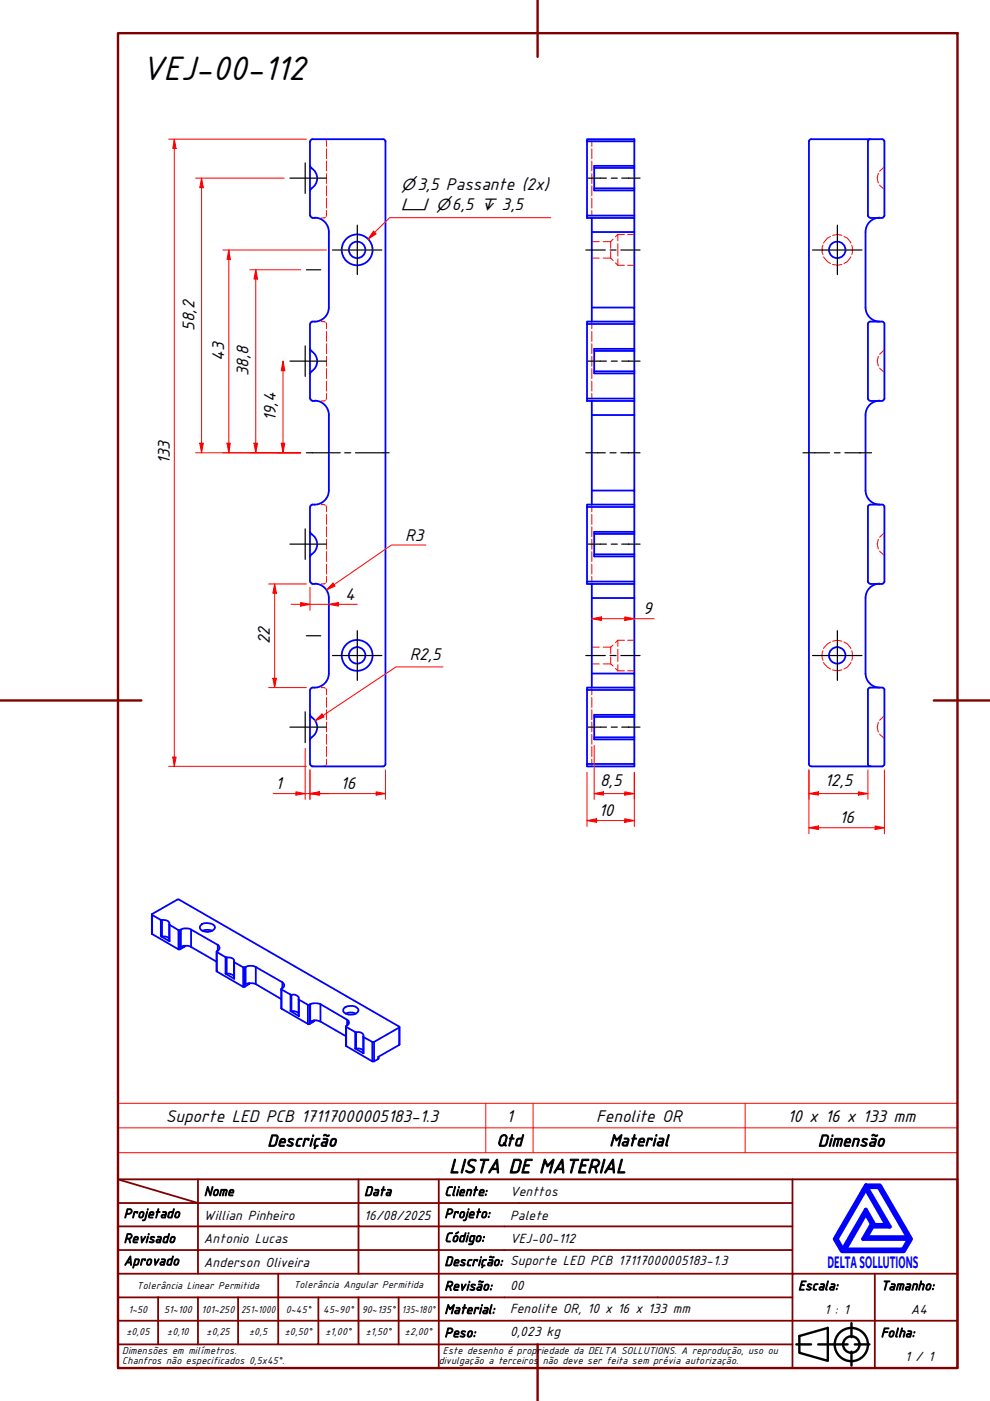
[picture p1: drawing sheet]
<svg xmlns="http://www.w3.org/2000/svg" width="210mm" height="297mm" viewBox="0 0 210 297" stroke-linecap="round" stroke-linejoin="round" font-family="sans-serif">
<!-- layer: Hidden (ABNT) -->
<g fill="none" stroke="#f00" stroke-width=".21">
<path d="M68.7 29.5l.3 .1M69.2 29.8v1.2M69.2 31.5v2.1M69.2 34.1v2.1M69.2 36.8v2.1M69.2 39.4v2.1M125.5 29.5v.1M125.5 29.8v1.2M125.5 31.5v2.1M125.5 34.1v2.1M125.5 36.8v2.1M125.5 39.4v2.1"/>
<path d="M186.2 36.8a2.16 2.16 0 0 0 0 2M186.5 39.2l.9 .9M187.4 35.5l-.9 .8M187.5 35.2v.2M66.7 46.2h.7M69 46.1l-.9 .1M69.2 44.6v1.3M69.2 42v2.1M125.5 42v2.1M125.5 44.6v1.2M125.5 46v.2M125.5 51.2h1.6"/>
<path d="M125.5 54.7h1.6M127.9 51.2h1.6M127.9 54.7h1.6M129.5 51.2v1.4M129.5 53.3v1.4M129.5 54.7l.5 .5M130 50.7l-.5 .5M130.5 55.7l.5 .5M131 49.7v1.3M131 51.7v2.6M131 54.9v1.3M131 49.7l-.5 .5"/>
<path d="M131 49.7h1.4M131 56.2h1.4M133.1 49.7h1.4M133.1 56.2h1.4M174.5 52l-.2 .4v1.2l.2 .4M174.6 54.5l.9 1 .6 .4M176.1 50.2l-.6 .3-.9 1M176.5 56.1l1 .1 1-.1M176.5 49.9l1-.2 1 .2M178.9 50.2l.7 .3 .8 1M180.4 54.5l-.8 1-.7 .4M180.6 52l.1 .4-.1 1.6"/>
<path d="M187.5 40.2v.2M66.7 68.2h.7M68.1 68.2l.9 .1M69.2 68.4v1.3M69.2 70.3v2.1M69.2 72.9v2.1M69.2 75.6v2M69.2 78.2v2M125.5 68.2v.2M125.5 68.5v1.2M125.5 70.3v2.1M125.5 72.9v2.1"/>
<path d="M125.5 75.6v2M125.5 78.2v2M186.2 75.6a2.16 2.16 0 0 0 0 2M186.5 78l.9 .9M187.4 74.3l-.9 .8M187.5 79v.2M187.5 74v.2M66.7 85h.7M69 84.9l-.9 .1M69.2 83.4v1.3M69.2 80.8v2.1M125.5 80.8v2.1"/>
<path d="M125.5 83.4v1.2M125.5 84.8v.2M66.7 107h.7M68.1 107l.9 .1M69.2 107.2v1.3M69.2 109.1v2.1M69.2 111.7v2.1M69.2 114.3v2.1M69.2 117v2M69.2 119.6v2.1M125.5 107v.2M125.5 107.3v1.2"/>
<path d="M125.5 109.1v2.1M125.5 111.7v2.1M125.5 114.3v2.1M125.5 117v2M125.5 119.6v2.1M186.2 114.3a2.16 2.16 0 0 0 0 2.1M186.5 116.8l.9 .9M187.4 113.1l-.9 .8M187.5 117.8v.2M187.5 112.8v.2M66.7 123.8h.7M69 123.7l-.9 .1"/>
<path d="M69.2 122.2v1.3M125.5 122.2v1.2M125.5 123.6v.2M125.5 137.2h1.6M127.9 137.2h1.6M129.5 137.2v1.4M129.5 139.3v1.5M130 136.8l-.5 .4M131 135.7v1.3M131 137.7v2.6M131 135.7l-.5 .6M131 135.7h1.4"/>
<path d="M133.1 135.7h1.4M174.5 138l-.2 .4v1.2l.2 .4M176.1 136.1l-.6 .4-.9 1M176.5 135.9l1-.2 1 .2M178.9 136.1l.7 .4 .8 1M180.6 138l.1 .4-.1 1.6M66.7 145.8h.7M68.1 145.8l.9 .1M69.2 146v1.3M69.2 147.9v2.1M69.2 150.5v2.1M69.2 153.1v2.1"/>
<path d="M69.2 155.7v2.1M69.2 158.3v2.1M125.5 145.8v.2M125.5 146.1v1.2M125.5 147.9v2.1M125.5 150.5v2.1M125.5 153.1v2.1M125.5 155.7v2.1M125.5 158.3v2.1M125.5 140.8h1.6M127.9 140.8h1.6M129.5 140.8l.5 .4"/>
<path d="M130.5 141.7l.5 .5M131 141v1.2M131 142.2h1.4M133.1 142.2h1.4M174.6 140.4l.9 1.1 .6 .3M176.5 142l1 .2 1-.2M180.4 140.4l-.8 1.1-.7 .3M186.2 153.1a2.16 2.16 0 0 0 0 2.1M186.5 155.6l.9 .8M187.4 151.9l-.9 .8M187.5 156.6v.2M187.5 151.6v.2"/>
<path d="M69 162.4l-.3 .1M69.2 161v1.2M125.5 161v1.2M125.5 162.3v.2"/>
</g>
<!-- layer: Visible (ABNT) -->
<g fill="none" stroke="#00f" stroke-width=".38">
<path d="M65.7 30v15.7M65.8 35.2l.2 .4M66 35.6a2.51 2.51 0 0 1 0 4.4M66 40l-.2 .4M66.2 29.5h15M66.3 29.5l-.4 .2-.1 .3M81.2 29.5l.3 .1 .2 .4M81.7 30v132l-.2 .4-.3 .1M124.5 30v16.2h10v3h-9v-3M124.5 30v-.5h10v5.7M124.5 30h10M126 39.9h8.5"/>
<path d="M126 35.6h8.5M134.5 35.6v-.4h-8.5v5.2h8.5v-.5M134.5 35.6v4.3M171.5 30v132l.1 .2 .4 .3h15M184 30v15.7l.3 .4 .2 .1M184.5 29.5l-.4 .2-.1 .3M187 29.5h-15l-.4 .2-.1 .3M187 29.5l.3 .1 .2 .4M187.5 30v15.7l-.2 .4-.3 .1M65.8 45.7l.2 .4 .3 .1M66.2 46.2h.5M66.7 46.2a3 3 0 0 1 3 3v16"/>
<path d="M124.5 45.7h10M125.5 49.2v19M134.5 40.4v5.8M134.5 49.2v16M184.5 46.2h2.5M186.5 46.2a3 3 0 0 0-3 3v16M65.7 68.7v15.8M65.8 74l.2 .4M66 74.4a2.51 2.51 0 0 1 0 4.4M66 78.8l-.2 .4M66.2 68.2h.5M66.3 68.2l-.4 .2-.1 .3"/>
<path d="M69.7 65.2a3 3 0 0 1-3 3M124.5 68.7v15.8M125.5 65.2h9v3M126 74.4h8.5M126 78.7h8.5M134.5 68.2h-10v.5h10M134.5 68.2v16.8M134.5 74h-8.5v5.2h8.5M183.5 65.2a3 3 0 0 0 3 3M184 68.7v15.8l.3 .4h.2M187 68.2h-2.5l-.4 .2-.1 .3M187 68.2l.5 .2v.3"/>
<path d="M187.5 68.7v15.8l-.2 .4h-.3M65.8 84.5l.2 .4h.3M66.2 85h.5M66.7 84.9a3 3 0 0 1 3 3.1v16M125.5 88v19M134.5 84.5h-10v.5h10v3h-9v-3M134.5 88v16M184.5 85h2.5M186.5 84.9a3 3 0 0 0-3 3.1v16M65.7 107.5v15.8M65.8 112.8l.2 .4M66 113.2a2.51 2.51 0 0 1 0 4.4"/>
<path d="M66 117.6l-.2 .4M66.2 107h.5M66.3 107l-.4 .2-.1 .3M69.7 104a3 3 0 0 1-3 3M124.5 107.5v16.3h10v3h-9v-3M124.5 107.5h10M125.5 104h9v3M126 117.5h8.5M126 113.2h8.5M134.5 107h-10v.5M134.5 107v16.8M134.5 112.8h-8.5v5.2h8.5"/>
<path d="M183.5 104a3 3 0 0 0 3 3M184 107.5v15.8l.3 .4h.2M187 107h-2.5l-.4 .2-.1 .3M187 107h.3l.2 .5M187.5 107.5v15.8l-.2 .4h-.3M65.8 123.3l.1 .2 .4 .2M66.2 123.8h.5M66.7 123.7a3 3 0 0 1 3 3.1v16M124.5 123.3h10M125.5 126.8v19M134.5 126.8v16M184.5 123.8h2.5"/>
<path d="M186.5 123.7a3 3 0 0 0-3 3.1v16M65.7 146.3v15.7M65.8 151.6l.2 .4M66 152a2.51 2.51 0 0 1 0 4.4M66 156.4l-.2 .4M66.2 145.8h.5M66.3 145.8l-.4 .2-.1 .3M69.7 142.8a3 3 0 0 1-3 3M124.5 146.3h10M125.5 142.8h9v3M126 156.3h8.5M126 152h8.5"/>
<path d="M134.5 145.8h-10v.5M134.5 145.8v16.7h-10v-16.2M134.5 151.6h-8.5v5.2h8.5M183.5 142.8a3 3 0 0 0 3 3M184 146.3v15.7l.3 .4 .2 .1M187 145.8h-2.5l-.4 .2-.1 .3M187 145.8h.3l.2 .5M187.5 146.3v15.7l-.2 .4-.3 .1M65.8 162l.1 .2 .4 .3M66.2 162.5h15M124.5 162h10M32.2 193.9l.1 4.1"/>
<path d="M32.3 194v-.2l5.3-3.1h.4l46.6 27v.2M32.3 194v4M32.3 194l1.8 1.1M32.3 198l5.5 3.3M34.1 195.1h.3M34.1 198.5l.3 .1M34.1 195.1v3.4M34.1 198.5l1.8 1.1M34.4 195.1a1.48 1.48 0 0 1 1.5 .6v.4M34.4 198.6a1.43 1.43 0 0 1 1.5 .5M34.4 195.1v3.5M35.9 196v3.6"/>
<path d="M35.9 196.1v3.5M35.9 196.1l1.9 1.1M37.8 197.2h.4M37.8 197.2v4.1M38.2 197.2v4.1M38.4 197.1v3.7a2.31 2.31 0 0 1 2.1 0M38.4 197.1a2.31 2.31 0 0 1 2.1 0M38.4 197.1l-.2 .1M40.5 197.1v3.7M40.5 197.1l5.7 3.2M42.5 196.3a2.14 2.14 0 0 1 3 .1 .93 .93 0 0 1-.9 1.1 1.66 1.66 0 0 1-2.2-.9zM42.9 197.3l.9-.1 1.2 .1"/>
<path d="M37.8 201.3h.4M39.1 200.5v.3M39.1 200.8l-.9 .5M39.2 200.5l-.1 .3M40.5 200.8l5.4 3.1M45.9 201.8l.1 4.2v-4.1M46 201.9l1.8 1M46 206l5.6 3.2M46.2 200.3a.71 .71 0 0 1 .4 .7 .71 .71 0 0 1-.4 .6M46.2 201.6l-.2 .1v.2M46.2 200.3v1.3M47.8 202.9l.3 .1"/>
<path d="M47.8 206.4l.3 .1M47.8 202.9v3.5M47.8 206.4l1.9 1.1M48.1 203a1.48 1.48 0 0 1 1.6 .6v.4M48.1 206.5a1.59 1.59 0 0 1 1.5 .4M48.1 203v3.5M49.6 203.9l.1 3.6M49.7 204v3.5M49.7 204l1.9 1.1M51.6 205.1h.3M51.6 209.2h.3M51.6 205.1v4.1"/>
<path d="M51.9 205.1v4.1M52.1 205v3.6l.8-.1 1.3 .1M52.1 205a2.31 2.31 0 0 1 2.1 0M52.1 205l-.2 .1M52.8 208.5v.1M52.8 208.6l-.9 .6M52.9 208.5l-.1 .1M54.2 205v3.6M54.2 205l5.7 3.3M54.2 208.6l5.4 3.2M59.6 209.7l.1 4.2M59.7 209.8v4.1"/>
<path d="M59.7 209.8l1.9 1.1M59.7 213.9l5.6 3.2M59.9 208.3a.66 .66 0 0 1 .4 .6 .66 .66 0 0 1-.4 .6M59.9 209.5l-.2 .3M59.9 208.3v1.2M61.6 210.9h.2M61.6 214.4h.2M61.6 210.9v3.5M61.8 210.9a1.06 1.06 0 0 1 1.5 .9M61.8 214.4a1.83 1.83 0 0 1 1.5 .5M61.8 210.9v3.5M63.3 211.8l.1 .1"/>
<path d="M63.3 211.8l.1 3.6-1.8-1M63.4 211.9v3.5M63.4 211.9l1.9 1.1M65.3 213h.4M65.3 217.1h.4M65.3 213v4.1M65.7 213v4.1M65.8 212.9v3.7a2.31 2.31 0 0 1 2.1 0M65.8 212.9l.8-.2 1.3 .2M65.8 212.9l-.1 .1M66.5 216.4v.2M66.5 216.6l-.8 .5"/>
<path d="M66.6 216.3l-.1 .3M67.9 212.9v3.7M67.9 212.9l5.7 3.3M67.9 216.6l5.4 3.1M72.9 213.8a2.32 2.32 0 0 1 3 .1 1.11 1.11 0 0 1-1.4 1.2 1.93 1.93 0 0 1-1.7-.7zM73.3 214.9a2.31 2.31 0 0 1 2.1 0M73.3 217.6l.1 4.2M73.4 217.7v4.1M73.4 217.7l1.9 1.1M73.6 216.2a.65 .65 0 0 1 .4 .6 .65 .65 0 0 1-.4 .6M73.6 217.4l-.3 .2 .1 .1M73.6 216.2v1.2"/>
<path d="M75.3 218.8l.2 .1M75.3 218.8v3.5M75.5 218.9a1.05 1.05 0 0 1 1.1 0 1.05 1.05 0 0 1 .5 1M75.5 218.9v3.4M77 219.8l.1 3.5-1.8-1M77.1 219.9v3.4M77.1 219.9l1.8 1M84.6 217.9l-5.3 3M84.7 217.8l-.1 3.7v-3.6M73.4 221.8l5.5 3.2M75.3 222.3h.2M75.5 222.3a1.43 1.43 0 0 1 1.5 .5"/>
<path d="M78.9 225h.4M78.9 220.9h.4M78.9 220.9v4.1M79.3 220.9v4.1M80.2 224.5l-.9 .5M84.6 221.5l-4.4 2.6v.4l.1-.4"/>
<circle cx="75.7" cy="53" r="3.3"/>
<circle cx="75.7" cy="53" r="1.75"/>
<circle cx="177.5" cy="53" r="1.75"/>
<circle cx="75.7" cy="139" r="3.3"/>
<circle cx="75.7" cy="139" r="1.75"/>
<circle cx="177.5" cy="139" r="1.75"/>
</g>
<path d="M25 239.1h178v-5.2h-178v10.5M103 233.9v10.5M113 233.9v10.5M158 233.9v10.5M203 239.1v5.3h-178M25 244.4v5.6h178v-5.6" fill="none" stroke="#f00" stroke-width=".21"/>
<!-- layer: Borda A3/A4 (ABNT) -->
<path d="M25 7h178v283.1h-178zM114 0v12.1M0 148.5h30M198 148.5h12M114 285v12" fill="none" stroke="#800000" stroke-width=".51"/>
<path d="M183.6 257.3l1.2 2.2-1.8 3.2h9.7l-1.2 2.2h-12.3zM183.6 252.1l4.4 7.6h-2.6l-1.8-3.2-4.9 8.4-1.3-2.2zM183.6 251.3h3l6.6 11.4-1.6 2.6h-13.1l-1.5-2.6zM183.8 251.7h2.5l6.2 10.6h-8.8l1.3-2.2h3.7zM185 259.7h.2l-.2 .2z" fill="none" stroke="#00f" stroke-width=".83"/>
<!-- layer: 0 -->
<path d="M178.5 265.3h13.1" fill="none" stroke="#000" stroke-width=".21"/>
<g fill="none" stroke="#800000" stroke-width=".38">
<path d="M25 250l17 5.1h-17M25 250h178v40.1h-178zM42 255.1h34v4.9h17M42 255.1v15M42 250v5.1M76 250v5.1h17v4.9M93 250v5.1h75M168 250v20.1h-143M25 260h51v10.1M25 275.1h17M33.5 275.1v9.9M50.5 275.1h-8.5v9.9"/>
<path d="M59 270.1v14.9h-8.5M67.5 275.1v9.9h-8.5M76 275.1v9.9h8.5M84.5 275.1v9.9M93 275.1h-42.5v9.9M93 260v5h-68M93 275.1v9.9h75M93 260h75M93 275.1h75M168 265h-75v10.1M185.5 270.1v9.9h17.5M203 270.1h-35v9.9h17.5v10.1"/>
<path d="M25 285h25.5M25 280h143v10.1M67.5 285h8.5M84.5 285h8.5v5.1"/>
</g>
<g fill="none" stroke="#000" stroke-width=".51">
<path d="M168.8 285h3.2M169.5 283.3l6-1.8v7l-6-1.7zM173.5 285h6.2M180.5 280.5v3M180.5 286.6v2.9M181.2 285h3.1"/>
<circle cx="180.5" cy="285.1" r="3.5"/>
<circle cx="180.5" cy="285.1" r="1.75"/>
</g>
<!-- layer: Marca de centro (ISO) -->
<path d="M61.5 37.8h7.7M64.7 34.5v6.5M70.5 53h10.5M75.8 47.7v10.5M61.5 115.4h7.7M64.7 112.1v6.5M70.5 139h10.5M75.8 133.7v10.6M61.5 154.2h7.7M64.7 150.9v6.6" fill="none" stroke="#000" stroke-width=".25"/>
<!-- layer: Linha de centro (ISO) -->
<path d="M65 57.2h3M65 96h7.1M73.1 96h1.3M75.4 96h7.1M65 134.8h3" fill="none" stroke="#000" stroke-width=".25"/>
<path d="M37 29.5v2" fill="none" stroke="#f00" stroke-width=".21"/>
<path d="M37 29.5l.3 2h-.7z" fill="#f00"/>
<path d="M37 29.5l.3 2h-.7zM37 160.5v2" fill="none" stroke="#f00" stroke-width=".21"/>
<path d="M36.6 160.5h.7l-.3 2z" fill="#f00"/>
<path d="M35.8 29.5h29.2M37 31.5v129M54.2 94v2M35.8 162.5h29.2M36.6 160.5h.7l-.3 2z" fill="none" stroke="#f00" stroke-width=".21"/>
<path d="M53.8 94h.8l-.4 2z" fill="#f00"/>
<path d="M54.2 57.2v2M53.8 94h.8l-.4 2z" fill="none" stroke="#f00" stroke-width=".21"/>
<path d="M54.2 57.2l.4 2h-.8z" fill="#f00"/>
<path d="M53 57.2h10.8M54.2 57.2l.4 2h-.8zM54.2 59.2v34.8M53 96h10.8M60 94v2" fill="none" stroke="#f00" stroke-width=".21"/>
<!-- layer: Marca de centro (ISO) -->
<path d="M61.5 76.6h7.7M64.7 73.3v6.5" fill="none" stroke="#000" stroke-width=".25"/>
<path d="M59.6 94h.8l-.4 2z" fill="#f00"/>
<path d="M60 76.6v2M59.6 94h.8l-.4 2z" fill="none" stroke="#f00" stroke-width=".21"/>
<path d="M60 76.6l.4 2h-.8z" fill="#f00"/>
<path d="M60 76.6l.4 2h-.8zM60 78.6v15.4M48.5 94v2M58.7 96h5.1" fill="none" stroke="#f00" stroke-width=".21"/>
<path d="M48.1 94h.7l-.3 2z" fill="#f00"/>
<path d="M48.5 53v2M48.1 94h.7l-.3 2z" fill="none" stroke="#f00" stroke-width=".21"/>
<path d="M48.5 53l.3 2h-.7z" fill="#f00"/>
<path d="M47.2 53h22M48.5 53l.3 2h-.7zM48.5 55v39M42.7 94v2M47.2 96h16.6" fill="none" stroke="#f00" stroke-width=".21"/>
<path d="M42.4 94h.7l-.4 2z" fill="#f00"/>
<path d="M42.7 37.8v2M42.4 94h.7l-.4 2z" fill="none" stroke="#f00" stroke-width=".21"/>
<path d="M42.7 37.8l.4 2h-.7z" fill="#f00"/>
<path d="M41.5 37.8h18.8M42.7 37.8l.4 2h-.7zM42.7 39.8v54.2M41.5 96h22.3M58.2 123.8v2" fill="none" stroke="#f00" stroke-width=".21"/>
<path d="M58.2 123.8l.4 2h-.8z" fill="#f00"/>
<path d="M58.2 123.8l.4 2h-.8zM58.2 143.8v2" fill="none" stroke="#f00" stroke-width=".21"/>
<path d="M57.8 143.8h.8l-.4 2z" fill="#f00"/>
<path d="M57 123.8h8M58.2 125.8v18M63.8 128.1h1.9M57 145.8h8M57.8 143.8h.8l-.4 2z" fill="none" stroke="#f00" stroke-width=".21"/>
<path d="M63.8 127.7l1.9 .4-1.9 .4z" fill="#f00"/>
<path d="M63.8 127.7l1.9 .4-1.9 .4zM69.7 128.1h2.1" fill="none" stroke="#f00" stroke-width=".21"/>
<path d="M69.7 128.1l2.1-.4v.8z" fill="#f00"/>
<path d="M61.7 128.1h2.1M65.7 128.1h4M65.7 124.5v4.9M69.7 128.1l2.1-.4v.8zM71.8 128.1h4M65.7 168.3h2.1" fill="none" stroke="#f00" stroke-width=".21"/>
<path d="M65.7 168.3l2.1-.4v.7z" fill="#f00"/>
<path d="M65.7 168.3l2.1-.4v.7zM79.8 168.3h1.9" fill="none" stroke="#f00" stroke-width=".21"/>
<path d="M79.8 167.9l1.9 .4-1.9 .3z" fill="#f00"/>
<path d="M65.7 168.3h14.1M65.7 163.2v6.3M79.8 167.9l1.9 .4-1.9 .3zM81.7 163.2v6.3" fill="none" stroke="#f00" stroke-width=".21"/>
<path d="M65.7 168.3l2.1-.4v.7z" fill="#f00"/>
<path d="M62.7 168.3h2M65.7 168.3l2.1-.4v.7z" fill="none" stroke="#f00" stroke-width=".21"/>
<path d="M62.7 167.9l2 .4-2 .3z" fill="#f00"/>
<path d="M64.7 158.7v10.8M57.9 168.3h4.8M62.7 167.9l2 .4-2 .3zM64.7 168.3h1M65.7 163.2v6.3M67.8 168.3h1.9" fill="none" stroke="#f00" stroke-width=".21"/>
<path d="M79.4 49.3l-1.4 1.4" fill="none" stroke="#f00" stroke-width=".21"/>
<path d="M79.2 49l.6 .6-1.8 1.1z" fill="#f00"/>
<path d="M79.2 49l.6 .6-1.8 1.1zM116.8 46.2h-34.2l-3.2 3.1" fill="none" stroke="#f00" stroke-width=".21"/>
<path d="M70.9 123.9l-1.7 1.2" fill="none" stroke="#f00" stroke-width=".21"/>
<path d="M70.6 123.6l.5 .7-1.9 .8z" fill="#f00"/>
<path d="M90.3 115.6h-7.3l-12.1 8.3M70.6 123.6l.5 .7-1.9 .8zM68.5 151.7l-1.7 1.1" fill="none" stroke="#f00" stroke-width=".21"/>
<path d="M68.3 151.4l.4 .6-1.9 .8z" fill="#f00"/>
<path d="M68.3 151.4l.4 .6-1.9 .8zM93.9 141.4h-10l-15.4 10.3M124.5 174h2" fill="none" stroke="#f00" stroke-width=".21"/>
<path d="M124.5 174l2-.4v.8z" fill="#f00"/>
<path d="M124.5 174l2-.4v.8zM132.5 174h2" fill="none" stroke="#f00" stroke-width=".21"/>
<path d="M132.5 173.6l2 .4-2 .4z" fill="#f00"/>
<path d="M124.5 163.8v11.4M126 168.3h2M126.5 174h6M132.5 173.6l2 .4-2 .4zM134.5 163.8v11.4" fill="none" stroke="#f00" stroke-width=".21"/>
<!-- layer: Linha de centro (ISO) -->
<g fill="none" stroke="#000" stroke-width=".25">
<path d="M124.7 37.8h3.9M129.6 37.8h1.3M131.8 37.8h3.9M124.2 53h4.1M129.3 53h1.3M131.6 53h4.1M124.7 76.6h3.9M129.6 76.6h1.3M131.8 76.6h3.9M124.7 115.4h3.9M129.6 115.4h1.3M131.8 115.4h3.9"/>
<path d="M124.2 139h4.1M129.3 139h1.3M131.6 139h4.1M124.7 154.2h3.9M129.6 154.2h1.3M131.8 154.2h3.9"/>
</g>
<path d="M126 168.3l2-.4v.7z" fill="#f00"/>
<path d="M126 168.3l2-.4v.7zM132.5 168.3h2" fill="none" stroke="#f00" stroke-width=".21"/>
<path d="M132.5 167.9l2 .4-2 .3z" fill="#f00"/>
<path d="M125.5 131.2h2M126 158v11.5M128 168.3h4.5M132.5 167.9l2 .4-2 .3zM134.5 163.8v5.7" fill="none" stroke="#f00" stroke-width=".21"/>
<!-- layer: Linha de centro (ISO) -->
<path d="M124.2 96h4.1M129.3 96h1.3M131.6 96h4.1" fill="none" stroke="#000" stroke-width=".25"/>
<path d="M125.5 131.2l2-.4v.8z" fill="#f00"/>
<path d="M125.5 131.2l2-.4v.8zM132.5 131.2h2" fill="none" stroke="#f00" stroke-width=".21"/>
<path d="M132.5 130.8l2 .4-2 .4z" fill="#f00"/>
<path d="M127.5 131.2h5M132.5 130.8l2 .4-2 .4zM134.5 131.2h4.2M182 168.3h2" fill="none" stroke="#f00" stroke-width=".21"/>
<!-- layer: Marca de centro (ISO) -->
<path d="M172.3 53h10.5M177.5 47.7v10.5M172.3 139h10.5M177.5 133.7v10.6" fill="none" stroke="#000" stroke-width=".25"/>
<!-- layer: Linha de centro (ISO) -->
<path d="M170.2 96h5.7M176.9 96h1.2M179.1 96h5.7" fill="none" stroke="#000" stroke-width=".25"/>
<path d="M182 167.9l2 .4-2 .3z" fill="#f00"/>
<path d="M171.5 168.3h2M182 167.9l2 .4-2 .3z" fill="none" stroke="#f00" stroke-width=".21"/>
<path d="M171.5 168.3l2-.4v.7z" fill="#f00"/>
<path d="M171.5 168.3l2-.4v.7zM171.5 163.2v6.3M171.5 175.5h2M173.5 168.3h8.5M184 163.2v6.3" fill="none" stroke="#f00" stroke-width=".21"/>
<path d="M171.5 175.5l2-.4v.8z" fill="#f00"/>
<path d="M171.5 175.5l2-.4v.8zM185.5 175.5h2" fill="none" stroke="#f00" stroke-width=".21"/>
<path d="M185.5 175.1l2 .4-2 .4z" fill="#f00"/>
<path d="M171.5 163.2v13.6M173.5 175.5h12M185.5 175.1l2 .4-2 .4zM187.5 163.2v13.6" fill="none" stroke="#f00" stroke-width=".21"/>
<text font-size="7.7" x="30" y="17.1">VEJ-00-112</text>
<text font-size="4.6" x="95.2" y="248.7">LISTA DE MATERIAL</text>
<g font-size="3.9">
<text x="41.2" y="70.1" transform="rotate(-90 41.2 70.1)">58,2</text>
<text x="47.5" y="76.4" transform="rotate(-90 47.5 76.4)">43</text>
<text x="52.7" y="79.8" transform="rotate(-90 52.7 79.8)">38,8</text>
<text x="58.5" y="89.3" transform="rotate(-90 58.5 89.3)">19,4</text>
<text x="36" y="98.5" transform="rotate(-90 36 98.5)">133</text>
<text x="85.9" y="114.6">R3</text>
<text x="73.2" y="127.1">4</text>
<text x="136.4" y="130.2">9</text>
<text x="57.2" y="136.6" transform="rotate(-90 57.2 136.6)">22</text>
<text x="86.9" y="139.9">R2,5</text>
<text x="58.4" y="167.2">1</text>
<text x="72.2" y="167.2">16</text>
<text x="127.3" y="166.7">8,5</text>
<text x="174.9" y="166.7">12,5</text>
<text x="126.9" y="173">10</text>
<text x="178" y="174.5">16</text>
<text x="35.2" y="237.8">Suporte LED PCB 17117000005183-1.3</text>
<text x="107.4" y="237.8">1</text>
<text x="126.4" y="237.8">Fenolite OR</text>
<text x="166.9" y="237.8">10 x 16 x 133 mm</text>
</g>
<g font-size="3.8">
<text x="56.7" y="243.1">Descrição</text>
<text x="105.3" y="243">Qtd</text>
<text x="129.2" y="243">Material</text>
<text x="173.4" y="243.1">Dimensão</text>
</g>
<text font-size="3.8" fill="#00f" x="175.5" y="268.8">DELTASOLLUTIONS</text>
<g font-size="3.4">
<text x="85.1" y="40.2">⌀3,5 Passante (2x)</text>
<text x="85.1" y="44.6">⌴ ⌀6,5 ↧ 3,5</text>
</g>
<g font-size="3">
<text x="43.2" y="253.5">Nome</text>
<text x="77.2" y="253.5">Data</text>
<text x="94.2" y="253.5">Cliente:</text>
<text x="108.1" y="253.5">Venttos</text>
<text x="26.2" y="263.5">Revisado</text>
<text x="26.2" y="258.2">Projetado</text>
<text x="43.2" y="258.6">Willian Pinheiro</text>
<text x="43.2" y="263.5">Antonio Lucas</text>
<text x="77.2" y="258.6">16/08/2025</text>
<text x="94.2" y="263.3">Código:</text>
<text x="94.2" y="258.2">Projeto:</text>
<text x="108.1" y="263.5">VEJ-00-112</text>
<text x="108.1" y="258.6">Palete</text>
<text x="26.2" y="268.3">Aprovado</text>
<text x="43.2" y="268.5">Anderson Oliveira</text>
<text x="94.2" y="268.4">Descrição: Suporte LED PCB 17117000005183-1.3</text>
<text x="94.2" y="273.6">Revisão:</text>
<text x="108.1" y="273.5">00</text>
<text x="169.2" y="273.5">Escala:</text>
<text x="186.8" y="273.5">Tamanho:</text>
<text x="94.2" y="278.6">Material:</text>
<text x="108.1" y="278.4">Fenolite OR, 10 x 16 x 133 mm</text>
<text x="174.8" y="278.6">1 : 1</text>
<text x="193.1" y="278.6">A4</text>
<text x="94.2" y="283.5">Peso:</text>
<text x="108.1" y="283.3">0,023 kg</text>
<text x="186.8" y="283.5">Folha:</text>
<text x="191.9" y="288.5">1 / 1</text>
</g>
<g font-size="2.3">
<text x="29" y="273.4">Tolerância Linear Permitida</text>
<text x="62.3" y="273.2">Tolerância Angular Permitida</text>
<text x="27.2" y="278.3">1~50</text>
<text x="34.8" y="278.3">51~100</text>
<text x="42.7" y="278.3">101~250</text>
<text x="51.1" y="278.3">251~1000</text>
<text x="60.6" y="278.3">0~45°</text>
<text x="68.5" y="278.3">45~90°</text>
<text x="76.7" y="278.3">90~135°</text>
<text x="85.2" y="278.3">135~180°</text>
<text x="25.9" y="287.1">Dimensões em milímetros.</text>
<text x="26.8" y="283.1">±0,05</text>
<text x="35.4" y="283.1">±0,10</text>
<text x="43.8" y="283.1">±0,25</text>
<text x="52.8" y="283.1">±0,5</text>
<text x="60.4" y="283.1">±0,50°</text>
<text x="69" y="283.1">±1,00°</text>
<text x="77.5" y="283.1">±1,50°</text>
<text x="85.9" y="283.1">±2,00°</text>
<text x="93.9" y="287.1">Este desenho é propriedade da DELTA SOLLUTIONS. A reprodução, uso ou</text>
<text x="25.9" y="289.2">Chanfros não especificados 0,5x45°.</text>
<text x="93" y="289.2">divulgação a terceiros</text>
<text x="115.1" y="289.2">não deve ser feita sem prévia autorização.</text>
</g>
</svg>
